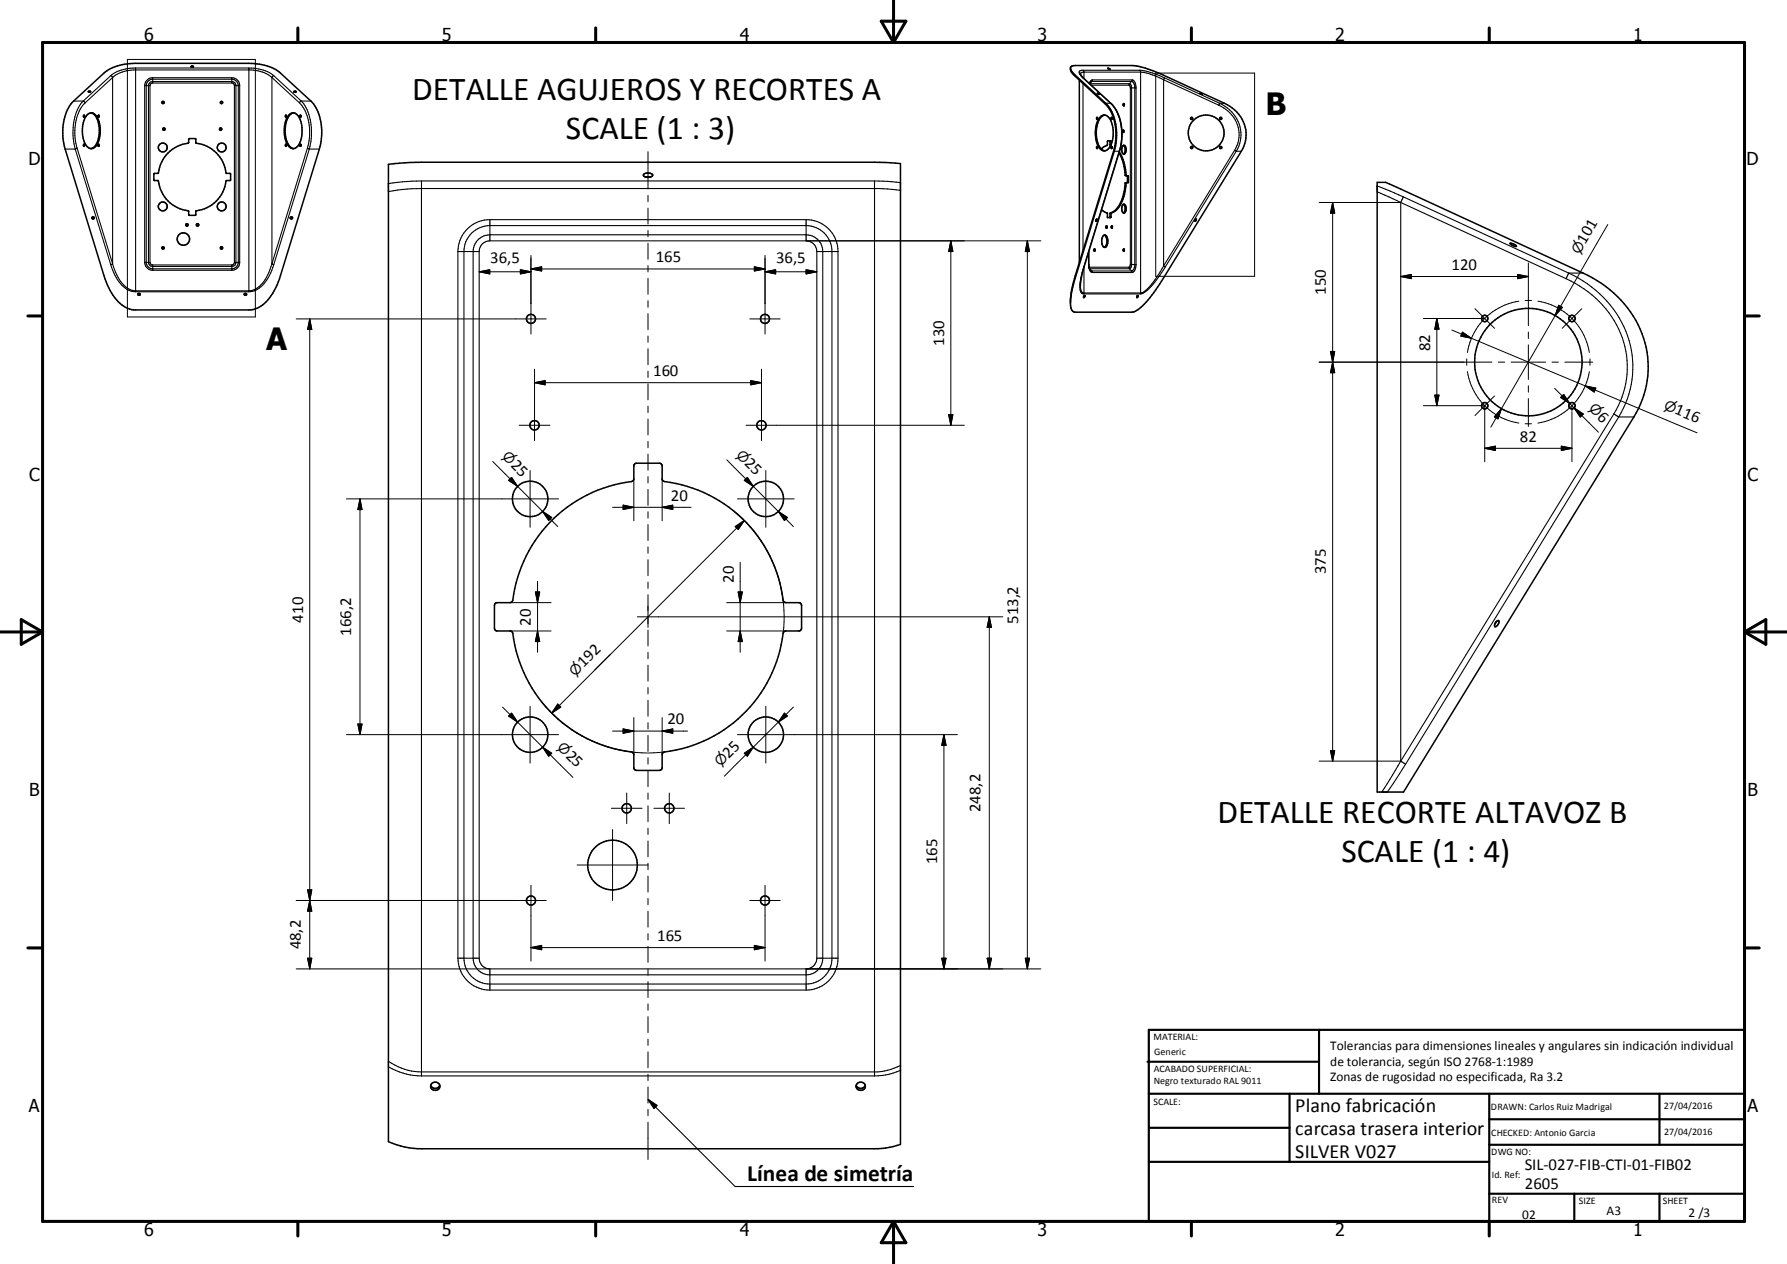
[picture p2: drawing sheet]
<svg xmlns="http://www.w3.org/2000/svg" width="420mm" height="297mm" viewBox="0 0 420 297" stroke-linecap="round" stroke-linejoin="round" font-family="sans-serif">
<g fill="none" stroke="#000" stroke-width=".36">
<path d="M44.9 15.6h.6l-.4 .2zM45.2 15.7h.1M251.6 16l.2 .6 .6 .8 7.5 6.9a11.7 11.7 0 0 1 2 11.2l-9.4 30.5-.6 2.8-.3 2.2M251.8 15.6l1-.2h13.3l1.6 .2 1.5 .4 3.7 1.4 14.9 6.9a7.8 7.8 0 0 1 4 11.2l-19.2 31.3-2.8 3.7a7.4 7.4 0 0 1-3.7 2.9h-13.3a1.36 1.36 0 0 1-1.2-1.6 18.8 18.8 0 0 1 1.2-7.1l9-29.3a12 12 0 0 0-1.7-10.6l-7.3-6.8a1.95 1.95 0 0 1-1.1-2.3zM253.7 18.8v42.9M253.9 17.5l.8 .9 6.5 5.9a11.3 11.3 0 0 1 2.2 10.4l-9 29.3-.5 3.1M253.9 17.4v.1M256.2 19.4l-.1 .3M260.4 16v.1M260.4 16.1l.5 .2M260.4 16l.5 .3M260.9 16.3h.1"/>
<path d="M17 24.1l7.4-6.9a11.1 11.1 0 0 1 7.5-2.3h26.6a11.3 11.3 0 0 1 7.4 2.3l7.2 6.6a11.8 11.8 0 0 1 2 11.2l-9.2 29.8a12.6 12.6 0 0 1-5.1 7.4l-1.8 .6h-27.6a8.2 8.2 0 0 1-5.8-5.2l-1.2-2.8-9.1-29.8a12.3 12.3 0 0 1 1.7-10.9zM19.6 27.2v.2M19.6 34v.3M19.6 27.2l.1-.1a.24 .24 0 0 1 .2 .2 .24 .24 0 0 1-.2 .3l-.1-.2M19.6 34l.1-.1 .2 .2-.1 .3-.2-.1M20.8 21.5h.5l-.3 .2zM20.9 21.6h.3M21.4 26.5a3.7 3.7 0 0 1 1.9 3.7 5.1 5.1 0 0 1-1.5 4.6l-.4 .1M21.4 26.5a2.6 2.6 0 0 1 2 2.5 6.1 6.1 0 0 1-1.2 5.7l-.8 .2M21.4 26.5a2.95 2.95 0 0 0-1.9 2.8 5.7 5.7 0 0 0 1.4 5.5l.5 .1M23.1 34v.3M23.1 34v-.1a.2 .2 0 0 1 .2 .2 .2 .2 0 0 1-.2 .2"/>
<path d="M23.1 27.2v-.1a.2 .2 0 0 1 .2 .2 .2 .2 0 0 1-.2 .2v-.1M23.1 27.2v.2M39.5 35.9a9.4 9.4 0 0 1 4.8-2.3v-.9l.2-.1h1.4l.1 1a8.3 8.3 0 0 1 7.2 7.1h.9l.1 .2v1.4l-1 .1a8.3 8.3 0 0 1-7.2 7.2l-.1 1h-1.5l-.1-1a8.3 8.3 0 0 1-7.1-7.2l-1-.1v-1.5l1-.1a8.7 8.7 0 0 1 2.3-4.8zM67.1 27.1l.2 .2-.1 .3zM67.1 33.9l.2 .2-.1 .3zM67.3 27.2v.2M67.3 34v.3M67.9 27a1.34 1.34 0 0 1 2.3 .5 6.9 6.9 0 0 1-.4 7 1.4 1.4 0 0 1-2.3-.7 7.1 7.1 0 0 1 .4-6.8zM69 26.5a3.1 3.1 0 0 0-1.9 3.2 5 5 0 0 0 1.7 5.2h.2M69.1 21.5h.5l-.3 .2zM69.2 21.6h.3M70.5 33.9a.2 .2 0 0 1 .3 .2 .2 .2 0 0 1-.3 .2z"/>
<path d="M70.7 27.2v.2M70.7 34v.3M91.3 38.6l3.9-.3 3.9-.2h106.5l6.1 .3v230.5l-3.5 .9-2.6 .1h-106.5a18.6 18.6 0 0 1-7.8-1.6zM257.9 21.9l.1 .1M257.9 21.9l.5 .3M258 22l.4 .2M258 27.7v.2M258 34.5v.3M258 27.7l-.1-.1a.21 .21 0 0 0-.2 .2 .21 .21 0 0 0 .3 .2M258 27.7v.1M258 34.6l-.1-.2a.2 .2 0 0 0-.2 .3 .2 .2 0 0 0 .3 .1v-.1M258 27.9v.1"/>
<path d="M258.4 22.2h.1M258.8 27.3a1.51 1.51 0 0 1 2.3 1 6.8 6.8 0 0 1-.6 6.7 1.39 1.39 0 0 1-2.4-.7 6.8 6.8 0 0 1 .7-7zM259.7 27a3.7 3.7 0 0 0-2 3.8 5.4 5.4 0 0 0 1.5 4.5l.5 .1M260.3 33.1v1l-.9 .4-.5 .5M260.4 33.1h.7v.9M260.4 33.1h-.1M260.8 33.1l.2 1M261 34.1v.1M261 34.2h.1M261.2 34.4l.2 .2-.1 .3-.1-.1zM261.2 27.6l.2 .1-.1 .4-.1-.2zM261.4 27.9h.1"/>
<path d="M261.4 34.7v.1M261.4 34.5v.1M263 35.9a12.7 12.7 0 0 1 1.5 5.4l.7 .1v1.5l-.7 .1a8.7 8.7 0 0 1-2.9 6.8l-.6 .2M263.1 35.7a13.5 13.5 0 0 1 1.7 5.6M263.9 30.7v.3M264 30.6h.1v.5zM264 34.2l.1-.1a1.24 1.24 0 0 1 .3 2l-.2 .1a1.33 1.33 0 0 1-.2-2zM264 24.4v.4M264.1 24.4h.1v.5zM264.1 34.2a1.42 1.42 0 0 1 0 2M282.1 21.9l.5 .3zM282.5 22.2h.1"/>
<path d="M21.6 51.2l.3 .1 .3-.1M21.6 51.2l.2-.2 .4 .2M21.6 51.2l.2 .2 .4-.2M46.2 49.5l-.1 .1M68.2 51.2l.2-.2 .4 .2M68.2 51.2l.2 .2 .4-.2M68.2 51.2l.3 .1 .3-.1M151.3 40.9a1.69 1.69 0 0 1 2.1 .2 1.35 1.35 0 0 1-2.2 .1zM151.7 41.6h1.2M255.9 59.1v3.3l.3 1M257.2 58.6v.3M257.2 58.6l.2 .1-.1 .3z"/>
<path d="M257.6 51.9v.1M257.7 51.6l-.1 .3M257.7 51.6l.2-.1-.3 .5M257.7 51.6l-.1 .1M258.9 49.3l1.4 .8v1M259.6 55.3a1.95 1.95 0 0 0 0 2.8M259.6 55.3a1.38 1.38 0 0 1 .8 1.8l-.3 .7-.5 .3M259.6 55.3a1.94 1.94 0 0 1 0 2.8M260 53.1l.2 .1-.1 .4zM260 53.2v.3M260.3 51.1h.1M261 50.1l-.2 1"/>
<path d="M261 50v.1M261.2 53.2v.3M261.3 53.1l.2 .1-.1 .4-.2-.1zM264 48.1l.1-.1a1.24 1.24 0 0 1 .3 2l-.2 .1a1.33 1.33 0 0 1-.2-2zM264 58.6v.3M264.1 58.6h.1v.4zM264.1 48a1.42 1.42 0 0 1 0 2M264.8 42.9l-.1 .1a8.5 8.5 0 0 1-2.9 6.8l-.6 .3-.1 1h-.7M264.9 41.3v1.6M281 51.6l-.1 .1M281 51.5h.2v.2l-.3 .3zM323.7 42.9h2l1.8 .7 44.6 20.6a24.8 24.8 0 0 1 15.3 21.9 22.3 22.3 0 0 1-3.4 11.9l-54.1 88.1h-6.2z"/>
<path d="M355 57.2l.9 .2 .5 .5-.9-.3zM32.4 69.1l.3 .2 .2-.2M57.4 69.1l.3 .2 .2-.2M254.8 69.6l.2-.1-.3 .4zM254.8 69.5l-.1 .2M267.3 69.6l.2-.1-.3 .4zM267.3 69.5l-.1 .2M130.2 121.8a33.2 33.2 0 0 1 18.5-8.8l.3-.5v-3.2l.2-.3 .4-.2 5.7 .1 .3 .6v3l.3 .5a32.6 32.6 0 0 1 28.3 28.4l.5 .2h3.2l.3 .2 .2 .5-.1 5.6-.6 .4h-3l-.5 .2a32.5 32.5 0 0 1-28.3 28.3l-.3 .6v3.1l-.2 .3-.4 .2h-5.4l-.4-.2-.2-.3v-3.1l-.3-.6a32.6 32.6 0 0 1-28.3-28.3l-.5-.2-3.2-.1-.4-.3-.1-.3v-5.3l.2-.5 .3-.2h3.2l.5-.2a33.5 33.5 0 0 1 9.8-19.6zM351.6 146.2l.6-.4a.94 .94 0 0 1-.9 1.4v-.5zM351.7 146.1l-.3 .5M101.2 255a1.14 1.14 0 0 0 1.1 .8 1.14 1.14 0 0 0 1.1-.8M101.5 254.6a1.03 1.03 0 0 1 1.5-.1 1.03 1.03 0 0 1-.1 1.6 1.03 1.03 0 0 1-1.4-.2 1.03 1.03 0 0 1 0-1.3z"/>
<path d="M201.2 255a1.14 1.14 0 0 0 1.1 .8 1.14 1.14 0 0 0 1.1-.8M201.5 254.6a1.03 1.03 0 0 1 1.5-.1 1.03 1.03 0 0 1-.1 1.6 1.03 1.03 0 0 1-1.4-.2 1.03 1.03 0 0 1 0-1.3z"/>
<circle cx="38.3" cy="34.7" r="1.05"/>
<circle cx="38.3" cy="24.1" r=".26"/>
<circle cx="38.5" cy="30.4" r=".27"/>
<circle cx="51.9" cy="30.3" r=".27"/>
<circle cx="52.1" cy="24.1" r=".26"/>
<circle cx="52.1" cy="34.7" r="1.04"/>
<circle cx="70.6" cy="27.3" r=".21"/>
<circle cx="280.1" cy="27.8" r=".25"/>
<circle cx="280.1" cy="34.7" r=".25"/>
<circle cx="283.5" cy="31.2" r="4.2"/>
<circle cx="286.9" cy="27.8" r=".26"/>
<circle cx="286.9" cy="34.7" r=".25"/>
<circle cx="38.2" cy="48.5" r="1.04"/>
<circle cx="38.3" cy="58.3" r=".27"/>
<circle cx="43.1" cy="56.2" r="1.45"/>
<circle cx="43.9" cy="52.8" r=".28"/>
<circle cx="46.4" cy="52.8" r=".28"/>
<circle cx="52.1" cy="58.3" r=".27"/>
<circle cx="52.1" cy="48.5" r="1.04"/>
<circle cx="32.7" cy="69.1" r=".25"/>
<circle cx="57.7" cy="69.2" r=".26"/>
<circle cx="124.8" cy="74.9" r="1.07"/>
<circle cx="179.8" cy="74.9" r="1.06"/>
<circle cx="349" cy="74.8" r=".76"/>
<circle cx="369.5" cy="74.8" r=".75"/>
<circle cx="125.6" cy="99.9" r="1.1"/>
<circle cx="179" cy="99.9" r="1.1"/>
<circle cx="349" cy="95.3" r=".75"/>
<circle cx="359.2" cy="85.1" r="12.6"/>
<circle cx="369.5" cy="95.3" r=".75"/>
<circle cx="124.6" cy="117.2" r="4.2"/>
<circle cx="180" cy="117.2" r="4.2"/>
<circle cx="124.6" cy="172.6" r="4.2"/>
<circle cx="180" cy="172.6" r="4.2"/>
<circle cx="147.3" cy="189.9" r="1.1"/>
<circle cx="157.3" cy="189.9" r="1.1"/>
<circle cx="124.8" cy="211.6" r="1.07"/>
<circle cx="144" cy="203.3" r="5.8"/>
<circle cx="179.8" cy="211.6" r="1.06"/>
</g>
<g fill="none" stroke="#000" stroke-width=".25">
<path d="M26 17.8l.5 .4M26 17.8l-6.4 6M26.5 18.2a7.5 7.5 0 0 1 4.8-1.8h27.7a8 8 0 0 1 4.9 1.8M26.5 18.2l-6.5 6M26.5 18.2v43.8M31.9 16v52.6M31.9 16a8.9 8.9 0 0 0-5.9 1.8M31.9 16h26.6M34.8 19.1l.5-.4 .6-.1h18.6a1.53 1.53 0 0 1 1.5 1.5v41.5a1.56 1.56 0 0 1-1.5 1.6h-18.6a1.55 1.55 0 0 1-1.5-1.6v-41.5zM35.3 19.4l.6-.2h18.6l.6 .2 .3 .3 .1 41.9-.2 .7-.4 .2-19 .1-.6-.2-.3-.3-.1-42zM35.9 19.5h18.6M35.9 19.5l-.4 .2-.2 .4"/>
<path d="M35.9 18.3v1.2M35.9 18.3a1.88 1.88 0 0 0-1.9 1.8M35.9 18.3h18.6M54.5 19.5l.4 .2 .2 .4M54.5 18.3v1.2M54.5 18.3a1.84 1.84 0 0 1 1.8 1.8M58.5 16v52.6M58.5 16a8.9 8.9 0 0 1 5.8 1.8M63.9 18.2l6.5 6M63.9 18.2v43.8M64.3 17.8l-.4 .4M64.3 17.8l6.5 6"/>
<path d="M252.8 17.7v.3M254.6 19.6v39.3M254.6 18.3l.1 .1M254.6 16.5l.2 .4M254.6 18.3a1.35 1.35 0 0 1-.9-1.6l.6-.2h13.9l2.7 .6 2.8 1.2M254.6 18.3l6.4 6M254.8 16.9l-.7 .2-.2 .3M254.8 16.9h13.3M254.8 16.9v1.6M256.2 19.7h9.3M256.2 19.7h-.1M256.2 19.7h.1"/>
<path d="M256.7 19.1h9.3M256.7 19.1l-.5 .3M256.7 19.1l-.5 .6M256.8 18.8l-.1 .3M256.8 18.8l-.4 .2-.4 .6M256.8 18.8h9.3M265.5 19.7l.3 .2 .2 .8v41.5l-.2 .7-.3 .3M265.5 19.7l-.1 .3M266 19.1a1.37 1.37 0 0 1 .7 1.6v41.5l-.2 1-.5 .5M266 19.1l-.5 .6M266.1 18.8l-.1 .3M266.1 18.8a1.64 1.64 0 0 1 .9 1.9"/>
<path d="M267.9 16.5l.2 .4M268.1 16.9l1.8 .4 3.6 1.4M268.1 16.9v51.9M273.5 18.7l13 6M273.5 18.7v43.8M273.7 18.3l-.2 .4M273.7 18.3l13 6M15.3 35h2.4M17.3 23.8h2.3M17.7 35l8.3 27.2M18.1 34.8l-.4 .2M18.1 34.8l8.4 27.2"/>
<path d="M19.6 23.8l.4 .4M19.6 23.8a12.2 12.2 0 0 0-2.1 10.6l.2 .6M20 24.2a10.9 10.9 0 0 0-2.2 9.5l.3 1.1M34 20.1h1.3M34 20.1v41.5M35.3 20.1v41.5M55.1 20.1v41.5M55.1 20.1h1.2M56.3 20.1v41.5M70.4 24.2a11.2 11.2 0 0 1 1.9 10.6M70.8 23.8l-.4 .4M70.8 23.8a12.4 12.4 0 0 1 1.9 11.2"/>
<path d="M70.8 23.8h2.3M72.3 34.8l.4 .2M72.3 34.8l-8.4 27.2M72.7 35l-8.4 27.2M72.7 35h2.4M256.5 20h8.9M259.9 24.3h1.1M260.9 34h.2M260.9 33.3h.2M261 34.2h.1M261 24.3a11.4 11.4 0 0 1 2.2 10.7l-8.5 27.7M261 24.3h.2"/>
<path d="M263.2 35.4l-1.3 .1M265.4 20l.2 .2 .1 .5M265.7 20.7v41.5M265.7 20.7h1.3M267 20.7v41.5M286.5 24.7a7.3 7.3 0 0 1 3.7 10.6M286.7 24.3l-.2 .4M286.7 24.3a7.8 7.8 0 0 1 3.9 11.2M286.7 24.3h1.1M290.2 35.3l.4 .2M290.2 35.3l-16.7 27.2M290.6 35.5l-16.7 27.2"/>
<path d="M290.6 35.5h1.2M99.1 42.5v210.3M99.1 42.5l-4.5 .2-3.3 .4M99.1 42.5h106.5M107.6 59.1h5M107.6 59.1v166.1M110.8 54.8a6.4 6.4 0 0 1 4.3-1.8h74.4a6.1 6.1 0 0 1 6 6.1v166.1a6.1 6.1 0 0 1-6 6h-74.4a6.1 6.1 0 0 1-6-6v-166.1a6.1 6.1 0 0 1 1.7-4.3zM112.2 56.5l1.5-1.1 1.4-.2h74.4a3.9 3.9 0 0 1 3.9 3.9v166.1a3.9 3.9 0 0 1-3.9 3.9h-74.4a3.9 3.9 0 0 1-3.9-3.9v-166.1l.3-1.4zM112.6 59.1v166.1M115.1 56.6h74.4M115.1 56.6a2.5 2.5 0 0 0-2.5 2.5M115.1 51.6v5"/>
<path d="M115.1 51.6a7.5 7.5 0 0 0-7.5 7.5M115.1 51.6h74.4M189.5 56.6a2.5 2.5 0 0 1 2.5 2.5M189.5 51.6v5M189.5 51.6a7.5 7.5 0 0 1 7.5 7.5M192 59.1v166.1M192 59.1h5M197 59.1v166.1M205.6 42.5v210.3M205.6 42.5l6.1 .4M211.7 44.7l-5.1-.4h-107.5l-4.5 .2-3.3 .5M255.9 59.3v2.9"/>
<path d="M260.9 50.2h.2M260.9 51h.2M261 50h.2M264.5 41.1h.2M264.5 43.1h.2M265 41.4h.2M265 42.8h.2M323.7 43.7l6.2 2.6M323.7 45.1l5.5 2.5M329.2 47.6l38.9 17.9M329.2 47.6v131.2M329.9 46.3l38.8 17.9"/>
<path d="M329.9 46.3l-.7 1.3M26 62.2a8.9 8.9 0 0 0 4.6 6.2l1.3 .2M26.5 62a9.5 9.5 0 0 0 3.8 5.9l1.6 .4h26.6a5.5 5.5 0 0 0 4.4-3.7l1-2.6M26.5 62l-.5 .2M31.9 68.6h26.6M34 61.6h1.3M34 61.6a1.9 1.9 0 0 0 1.9 1.9M35.3 61.6l.4 .7h18.9l.4-.3 .1-.4M35.9 62.3v1.2M35.9 63.5h18.6M54.5 62.3v1.2M55.1 61.6h1.2"/>
<path d="M56.3 61.6a1.85 1.85 0 0 1-1.8 1.9M63.9 62l.4 .2M64.3 62.2a9 9 0 0 1-4.6 6.2l-1.2 .2M252.8 64.7v.6M253.9 67.1a1.3 1.3 0 0 0 .9 1.7M254.7 69.1h13.3M254.7 62.7l-.5 1.9a5.8 5.8 0 0 0 0 4.3l.5 .2M254.8 68.8l-.1 .3M254.8 68.8h13.3M254.8 62.8v6M254.8 62.6l-.1 .1M255.9 62.2h.1"/>
<path d="M255.9 62.2a1.76 1.76 0 0 0 .9 1.8M256 62.8h.1M256.1 62.8h9.3M256.1 62.8l.1 .4M256.1 63.1l.1 .1M256.2 63.2h9.3M256.2 63.2l.5 .5M256.2 63.4l.5 .3M256.7 63.7l.1 .3M256.7 63.7h9.3M256.8 64h9.3M265.4 62.8l.1 .4"/>
<path d="M265.5 63.2l.5 .5M265.7 62.2l-.1 .4-.2 .2M265.7 62.2h1.3M266 63.7l.1 .3M267 62.2a1.77 1.77 0 0 1-.9 1.8M268.1 68.8l-.1 .3M273.5 62.5l.4 .2M273.5 62.5l-2 3.2a7.1 7.1 0 0 1-3.4 3.1M273.9 62.7l-.9 1.3a11.8 11.8 0 0 1-4.7 5l-.3 .1M368.1 65.5a23.1 23.1 0 0 1 14.3 22.4 21.7 21.7 0 0 1-3.1 9.4M368.7 64.2l-.6 1.3M368.7 64.2a24.9 24.9 0 0 1 15.1 21.6 22.8 22.8 0 0 1-3.3 12.2"/>
<path d="M368.7 64.2h3.4M379.3 97.3l1.2 .7M379.3 97.3l-50.1 81.5M380.5 98l-50.1 81.6M380.5 98h3.5M329.2 178.8l-4.4 7.3M329.2 178.8l1.2 .8M330.4 179.6l-4.3 6.5M107.6 225.2h5M107.6 225.2a7.5 7.5 0 0 0 7.5 7.4M112.6 225.2a2.5 2.5 0 0 0 2.5 2.5M115.1 227.7h74.4"/>
<path d="M115.1 227.7v4.9M115.1 232.6h74.4M189.5 227.7v4.9M192 225.2a2.51 2.51 0 0 1-2.5 2.5M192 225.2h5M197 225.2a7.5 7.5 0 0 1-7.5 7.4M91.3 249.4a13.7 13.7 0 0 0 7.8 2.5h107.2l3.1-.6 2.3-.9M91.3 250.7a16 16 0 0 0 7.8 2.1M99.1 252.8h106.5M152.4 258.4l2 1.4-.7 .7-1.3-2M152.4 258.4l20.4 20.4h42M211.7 251.5l-2.6 .9-3.5 .4"/>
</g>
<g fill="none" stroke="#000" stroke-width=".71">
<path d="M10 10h400v277h-400zM70 6.6v3.4M140 6.6v3.4M207.1 5h5.8l-2.9 5zM210 0v10M280 6.6v3.4M350 6.6v3.4M6.6 74.2h3.4M410 74.2h3.5M0 148.5h10M5 145.6l5 2.9-5 2.9zM410 148.5h10.1"/>
<path d="M410 148.5l5.1-2.9v5.8zM6.6 222.7h3.4M410 222.7h3.5M70 287v3.4M140 287v3.4M210 287v10M210 287l2.9 5h-5.8zM280 287v3.4M350 287v3.4"/>
</g>
<g fill="none" stroke="#000" stroke-width=".51">
<path d="M269.7 249.5h40.3M270 242h140v45h-140zM270 257h140M303.1 257v16M310 242v15M350 257v30M390.1 257v12M270 265h33.1M270 273h80M350 269h60M350 263h60M350 280.5h60"/>
<path d="M370 280.5v6.5M390.1 280.5v6.5"/>
</g>
<g fill="none" stroke="#000" stroke-width=".24">
<path d="M29.9 14h30.1v60.5h-30.1zM271.7 17.2h23.2v47.7h-23.2zM152.3 35.6v8.8M152.3 45.9v1.5M152.3 48.9v3.8M152.3 54.2v1.5M152.3 57.2v3.7M189.5 56.6h55.1M223.5 56.6v43.3M223.5 56.6l.5 2.5h-1zM241.5 56.6l.5 2.5h-1zM241.5 56.6v171.1"/>
<path d="M310.1 47.6h19.1M313.2 47.6v131.2M313.2 47.6l.5 2.5h-1zM377.9 52.8l-12.4 21.3M69.6 74.9h58.8M72.8 74.9v152.8M72.8 74.9l.5 2.5h-1zM112.6 63.9h12.2M112.6 63.9l2.5-.5v1zM122.3 63.4l2.5 .5-2.5 .5zM124.8 63.2h55M124.8 63.2l2.5-.5v1z"/>
<path d="M124.8 60v18.5M152.3 62.4v1.5M152.3 65.4v3.8M152.3 70.7v1.5M152.3 73.7v3.7M152.3 78.9v1.5M176.2 74.9h7.2M177.3 62.7l2.5 .5-2.5 .5zM179.8 60v18.5M179.8 63.9h12.2M179.8 63.9l2.5-.5v1zM189.5 63.4l2.5 .5-2.5 .5z"/>
<path d="M329.2 65h30M329.2 65l2.5-.5v1zM334.5 74.8h14.4M337.7 74.8v20.5M337.7 74.8l.5 2.5h-1zM341.3 77.5l4.6 2M343.7 78.1l2.2 1.4-2.5-.5zM345.9 79.5l53 22.2M346.7 72.5l4.6 4.6M356.7 64.5l2.5 .5-2.5 .5zM357 70.8a14.5 14.5 0 0 0-12.1 12M358.5 70.6h1.5"/>
<path d="M359.2 61.8v14.7M359.2 78v1.5M361.5 70.8a14.5 14.5 0 0 1 8 4M365.5 74.1l-12.6 21.9M366.4 71.7l.8 .5-1.7 1.9zM369.5 74.8l-2.3 2.3M369.5 74.8a14.4 14.4 0 0 1 4.1 8M371.8 72.5l-2.3 2.3M122 99.9h7.2M125.6 86.7v16.8M125.6 89.9h53.4M125.6 89.9l2.5-.5v1z"/>
<path d="M152.3 81.9v3.8M152.3 87.2v1.5M152.3 90.2v3.8M152.3 95.5v1.5M152.3 98.5v3.7M175.4 99.9h51.3M176.5 89.4l2.5 .5-2.5 .5zM179 86.7v16.8M223 97.4h1l-.5 2.5zM310.1 85.1h40.6M312.7 82.6h1l-.5 2.5zM313.2 85.1l.5 2.5h-1z"/>
<path d="M334.5 95.3h14.4M337.2 92.8h1l-.5 2.5zM344.8 84.3v1.5M344.9 87.3a14.7 14.7 0 0 0 4.1 8M349 95.3l-2.3 2.3M349 95.3a14.5 14.5 0 0 0 8 4.1M349 95.5v13M351.3 93l-2.3 2.3M352.2 85.1h1.5M352.9 96l-2.5 4.4M352.9 96l-.8 2.4-.9-.5zM355.2 85.1h8.1"/>
<path d="M358.5 99.6h1.5M359.2 81v8.2M359.2 90.7v1.5M359.2 93.7v6.5M364.8 85.1h1.5M365.4 91.3l4.1 4M367.2 93l1.7 1.8M367.5 92.7l1.4 2.1-2.1-1.4zM367.8 85.1h6.6M369.5 95.3l2.3 2.3M369.5 95.3a14.3 14.3 0 0 1-8 4.1M369.5 95.5v1.1"/>
<path d="M369.5 96.8v11.7M370 95.9l5.7 5.7M370 95.9l2.1 1.4-.7 .7zM372.6 90.7l2.5 .5-.4 .9zM373.6 87.3a14.6 14.6 0 0 1-4.1 8M373.7 84.3v1.5M81.4 117.2h49.9M84.6 117.2v55.4M84.6 117.2l.5 2.5h-1zM115.8 108.4l15.3 15.3M120.3 112.2l1.4 2.1-2.2-1.4zM124.6 110.6v13.3"/>
<path d="M144 119.2h18.4M146.5 118.7l2.5 .5-2.5 .5zM149 112.5v9.9M152.3 103.7v1.5M152.3 106.7v3.8M152.3 112v1.5M152.3 115v3.8M155.6 119.2l2.5-.5v1zM155.6 112.5v9.9M170.8 108.1l6.3 6.2M173.3 117.2h13.4M175.7 112.2l1.4 2.1-2.2-1.4z"/>
<path d="M177.1 114.3l9.4 9.4M180 110.6v13.3M349 105.3h20.5M349 105.3l2.5-.5v1zM367 104.8l2.5 .5-2.5 .5zM125.8 139.1h1.1l-.6 2.5zM126.3 136.6v16.7M127.5 120.2l2.2 1.4-.7 .7zM152.3 120.2v1.5M152.3 123.2v3.8M152.3 128.5v1.5M152.3 131.5v3.8"/>
<path d="M152.3 136.8v1.5M152.3 139.8v7.6M172.6 120.2a32 32 0 0 1 11.5 28.6M172.8 123.7l2.1-1.4-1.4 2.1zM173.5 139.1h1l-.5 2.5zM174 132.1v21.2M174.9 122.3l-45.2 45.3M182.9 120.2l2.2 1.4-.7 .7zM119.9 141.6h9.6M119.9 148.3h9.6M126.3 148.3l.6 2.5h-1.1zM143.5 153.8l-3.7 3.6"/>
<path d="M149.8 144.9h85.9M152.3 148v3.8M152.3 153.3v1.5M152.3 156.3v3.8M170.8 141.6h13.9M170.8 148.3h13.9M174 148.3l.5 2.5h-1zM232.5 144.9v82.8M232.5 144.9l.5 2.5h-1zM81.4 172.6h49.9M84.1 170.1h1l-.5 2.5zM118.1 166.1l16.6 16.6"/>
<path d="M119.5 168.3l.8-.7 1.4 2.1zM124.6 166v13.3M127.5 165.2a32 32 0 0 0 24.7 11.7M127.5 175.6l2.2 1.4-.7 .7zM131.1 165.4l.7 .7-2.1 1.5zM144 171.8h17.6M146.5 171.3l2.5 .5-2.5 .5zM149 168.6v8.8M152.3 161.5v1.5M152.3 164.5v3.8M152.3 169.8v1.5M152.3 172.8v3.8"/>
<path d="M152.3 178.1v1.5M155.6 171.8l2.5-.5v1zM155.6 168.6v8.8M156.2 176.7l-3.8 .2M173.3 172.6h51.7M174.9 177l2.2-1.4-1.4 2.1zM177.1 175.6l-6.8 6.8M180 166v13.3M182.9 169.7l-5.8 5.9M184.4 167.6l.7 .7-2.2 1.4zM186.5 166.1l-3.6 3.6M221.9 172.6v55.1"/>
<path d="M221.9 172.6l.5 2.5h-1zM310.1 178.8h19.1M312.7 176.4h1l-.5 2.4zM143.7 189.9h7.2M144 194.9v16.7M147.3 186.3v7.2M152.3 181.1v3.7M152.3 186.3v1.5M152.3 189.3v3.8M152.3 194.6v1.5M152.3 197.6v3.8M153.7 189.9h7.2"/>
<path d="M157.3 186.3v7.2M69.6 211.6h58.8M72.3 209.1h1l-.5 2.5zM72.8 211.6l.5 2.5h-1zM124.8 208v17.8M135.6 203.3h16.7M152.3 202.9v1.5M152.3 205.9v3.7M152.3 211.1v1.5M152.3 214.1v3.8M152.3 219.4v1.5M176.2 211.6h7.2"/>
<path d="M179.8 208v17.8M69.6 227.7h45.5M72.3 225.2h1l-.5 2.5zM124.8 222.7l2.5-.5v1zM124.8 222.7h55M152.3 222.4v3.7M152.3 227.6v1.5M152.3 230.6v3.8M152.3 235.9v1.5M152.3 238.9v3.8M177.3 222.2l2.5 .5-2.5 .5zM189.5 227.7h55.1"/>
<path d="M221.4 225.2h1l-.5 2.5zM232 225.2h1l-.5 2.5zM241 225.2h1l-.5 2.5zM152.3 244.2v1.5M152.3 247.2v3.7M152.3 252.4v1.5M152.3 255.4v3.8M152.3 260.7v1.5M152.3 263.7v8.8"/>
</g>
<g fill="#000" stroke="#000" stroke-width=".24">
<path d="M223.5 56.6l.5 2.5h-1zM241.5 56.6l.5 2.5h-1zM313.2 47.6l.5 2.5h-1zM72.8 74.9l.5 2.5h-1zM112.6 63.9l2.5-.5v1zM122.3 63.4l2.5 .5-2.5 .5zM124.8 63.2l2.5-.5v1zM177.3 62.7l2.5 .5-2.5 .5zM179.8 63.9l2.5-.5v1zM189.5 63.4l2.5 .5-2.5 .5zM329.2 65l2.5-.5v1zM337.7 74.8l.5 2.5h-1z"/>
<path d="M343.7 78.1l2.2 1.4-2.5-.5zM356.7 64.5l2.5 .5-2.5 .5zM366.4 71.7l.8 .5-1.7 1.9zM125.6 89.9l2.5-.5v1zM176.5 89.4l2.5 .5-2.5 .5zM223 97.4h1l-.5 2.5zM312.7 82.6h1l-.5 2.5zM313.2 85.1l.5 2.5h-1zM337.2 92.8h1l-.5 2.5zM352.9 96l-.8 2.4-.9-.5zM367.5 92.7l1.4 2.1-2.1-1.4zM370 95.9l2.1 1.4-.7 .7z"/>
<path d="M372.6 90.7l2.5 .5-.4 .9zM84.6 117.2l.5 2.5h-1zM120.3 112.2l1.4 2.1-2.2-1.4zM146.5 118.7l2.5 .5-2.5 .5zM155.6 119.2l2.5-.5v1zM175.7 112.2l1.4 2.1-2.2-1.4zM349 105.3l2.5-.5v1zM367 104.8l2.5 .5-2.5 .5zM125.8 139.1h1.1l-.6 2.5zM127.5 120.2l2.2 1.4-.7 .7zM173.5 139.1h1l-.5 2.5zM172.8 123.7l2.1-1.4-1.4 2.1z"/>
<path d="M182.9 120.2l2.2 1.4-.7 .7zM126.3 148.3l.6 2.5h-1.1zM174 148.3l.5 2.5h-1zM232.5 144.9l.5 2.5h-1zM84.1 170.1h1l-.5 2.5zM119.5 168.3l.8-.7 1.4 2.1zM127.5 175.6l2.2 1.4-.7 .7zM131.1 165.4l.7 .7-2.1 1.5zM146.5 171.3l2.5 .5-2.5 .5zM155.6 171.8l2.5-.5v1zM174.9 177l2.2-1.4-1.4 2.1zM184.4 167.6l.7 .7-2.2 1.4z"/>
<path d="M221.9 172.6l.5 2.5h-1zM312.7 176.4h1l-.5 2.4zM72.3 209.1h1l-.5 2.5zM72.8 211.6l.5 2.5h-1zM72.3 225.2h1l-.5 2.5zM124.8 222.7l2.5-.5v1zM177.3 222.2l2.5 .5-2.5 .5zM221.4 225.2h1l-.5 2.5zM232 225.2h1l-.5 2.5zM241 225.2h1l-.5 2.5z"/>
</g>
<path d="M152.3 258.3l2.1 1.5-.7 .7z" fill="#000" stroke="#000" stroke-width=".25"/>
<g font-size="7.9">
<text x="96.9" y="23.5">DETALLE AGUJEROS Y RECORTES A</text>
<text x="133" y="32.6">SCALE (1 : 3)</text>
<text x="286.2" y="193.4">DETALLE RECORTE ALTAVOZ B</text>
<text x="315.3" y="202.4">SCALE (1 : 4)</text>
</g>
<g font-size="7.2">
<text x="297.4" y="26.9">B</text>
<text x="62.6" y="82.1">A</text>
</g>
<text font-size="5.5" x="175.6" y="277.5">Línea de simetría</text>
<g font-size="4.7">
<text x="304.5" y="261.2">Plano fabricación</text>
<text x="304.5" y="266.6">carcasa trasera interior</text>
<text x="304.5" y="272">SILVER V027</text>
</g>
<g font-size="4.2">
<text x="33.9" y="9.6">6</text>
<text x="103.9" y="9.6">5</text>
<text x="173.9" y="9.6">4</text>
<text x="243.8" y="9.6">3</text>
<text x="313.9" y="9.6">2</text>
<text x="383.9" y="9.6">1</text>
<text x="6.7" y="38.7">D</text>
<text x="410.5" y="38.7">D</text>
<text x="6.9" y="112.9">C</text>
<text x="410.7" y="112.9">C</text>
<text x="6.9" y="187.1">B</text>
<text x="410.7" y="187.1">B</text>
<text x="6.8" y="261.4">A</text>
<text x="410.7" y="261.4">A</text>
<text x="33.9" y="290.4">6</text>
<text x="103.9" y="290.4">5</text>
<text x="173.9" y="290.4">4</text>
<text x="243.8" y="290.4">3</text>
<text x="313.9" y="290.4">2</text>
<text x="383.9" y="290.4">1</text>
</g>
<g font-size="3.9">
<text x="372.6" y="57.6" transform="rotate(-60 372.6 57.6)">101</text>
<text x="115.2" y="61.8">36,5</text>
<text x="154.2" y="61.6">165</text>
<text x="182.5" y="61.8">36,5</text>
<text x="341.2" y="63.4">120</text>
<text x="311.7" y="69.3" transform="rotate(-90 311.7 69.3)">150</text>
<text x="221.9" y="81.3" transform="rotate(-90 221.9 81.3)">130</text>
<text x="336.1" y="82.5" transform="rotate(-90 336.1 82.5)">82</text>
<text x="153.5" y="88.4">160</text>
<text x="375.2" y="98.1" transform="rotate(45 375.2 98.1)">6</text>
<text x="393.4" y="97.1" transform="rotate(23 393.4 97.1)">116</text>
<text x="357.2" y="103.8">82</text>
<text x="119.9" y="109.5" transform="rotate(45 119.9 109.5)">25</text>
<text x="174.8" y="109.1" transform="rotate(45 174.8 109.1)">25</text>
<text x="157.6" y="117.7">20</text>
<text x="172.5" y="136.9" transform="rotate(-90 172.5 136.9)">20</text>
<text x="311.7" y="135" transform="rotate(-90 311.7 135)">375</text>
<text x="71.3" y="146.3" transform="rotate(-90 71.3 146.3)">410</text>
<text x="82.5" y="149.4" transform="rotate(-90 82.5 149.4)">166,2</text>
<text x="124.8" y="147" transform="rotate(-90 124.8 147)">20</text>
<text x="239.4" y="146.6" transform="rotate(-90 239.4 146.6)">513,2</text>
<text x="137.2" y="157" transform="rotate(-45 137.2 157)">192</text>
<text x="156.9" y="170.2">20</text>
<text x="132.8" y="177.8" transform="rotate(45 132.8 177.8)">25</text>
<text x="171.3" y="178.3" transform="rotate(-45 171.3 178.3)">25</text>
<text x="230.5" y="190.8" transform="rotate(-90 230.5 190.8)">248,2</text>
<text x="220.3" y="203.1" transform="rotate(-90 220.3 203.1)">165</text>
<text x="154.4" y="221.1">165</text>
<text x="70.7" y="223.1" transform="rotate(-90 70.7 223.1)">48,2</text>
<text x="358.4" y="274.9">SIL-027-FIB-CTI-01-FIB02</text>
<text x="358.4" y="279.4">2605</text>
</g>
<g font-size="3.3">
<text x="371.3" y="59.9" transform="rotate(-60 371.3 59.9)">⌀</text>
<text x="373.3" y="96.1" transform="rotate(45 373.3 96.1)">⌀</text>
<text x="390.9" y="96" transform="rotate(23 390.9 96)">⌀</text>
<text x="117.9" y="107.4" transform="rotate(45 117.9 107.4)">⌀</text>
<text x="172.9" y="107.1" transform="rotate(45 172.9 107.1)">⌀</text>
<text x="135.2" y="159" transform="rotate(-45 135.2 159)">⌀</text>
<text x="130.8" y="175.8" transform="rotate(45 130.8 175.8)">⌀</text>
<text x="169.3" y="180.3" transform="rotate(-45 169.3 180.3)">⌀</text>
</g>
<g font-size="3.1">
<text x="312.7" y="246.8">Tolerancias para dimensiones lineales y angulares sin indicación individual</text>
<text x="312.7" y="250.4">de tolerancia, según ISO 2768-1:1989</text>
<text x="312.7" y="254">Zonas de rugosidad no especificada, Ra 3.2</text>
<text x="357.8" y="286.5">02</text>
<text x="377.6" y="285.6">A3</text>
<text x="396.9" y="285.9">2 /3</text>
</g>
<g font-size="2.4">
<text x="271.1" y="244.4">MATERIAL:</text>
<text x="271.2" y="252">ACABADO SUPERFICIAL:</text>
<text x="271.3" y="247.9">Generic</text>
<text x="271.2" y="254.7">Negro texturado RAL 9011</text>
<text x="271.1" y="259.7">SCALE:</text>
<text x="350.4" y="260.8">DRAWN: Carlos Ruiz Madrigal</text>
<text x="391.1" y="260.6">27/04/2016</text>
<text x="350.5" y="267">CHECKED: Antonio Garcia</text>
<text x="391.2" y="266.7">27/04/2016</text>
<text x="350.5" y="271.4">DWG NO:</text>
<text x="350.7" y="276.9">Id. Ref:</text>
<text x="350.7" y="282.8">REV</text>
<text x="371.1" y="282.9">SIZE</text>
<text x="390.8" y="283">SHEET</text>
</g>
</svg>
